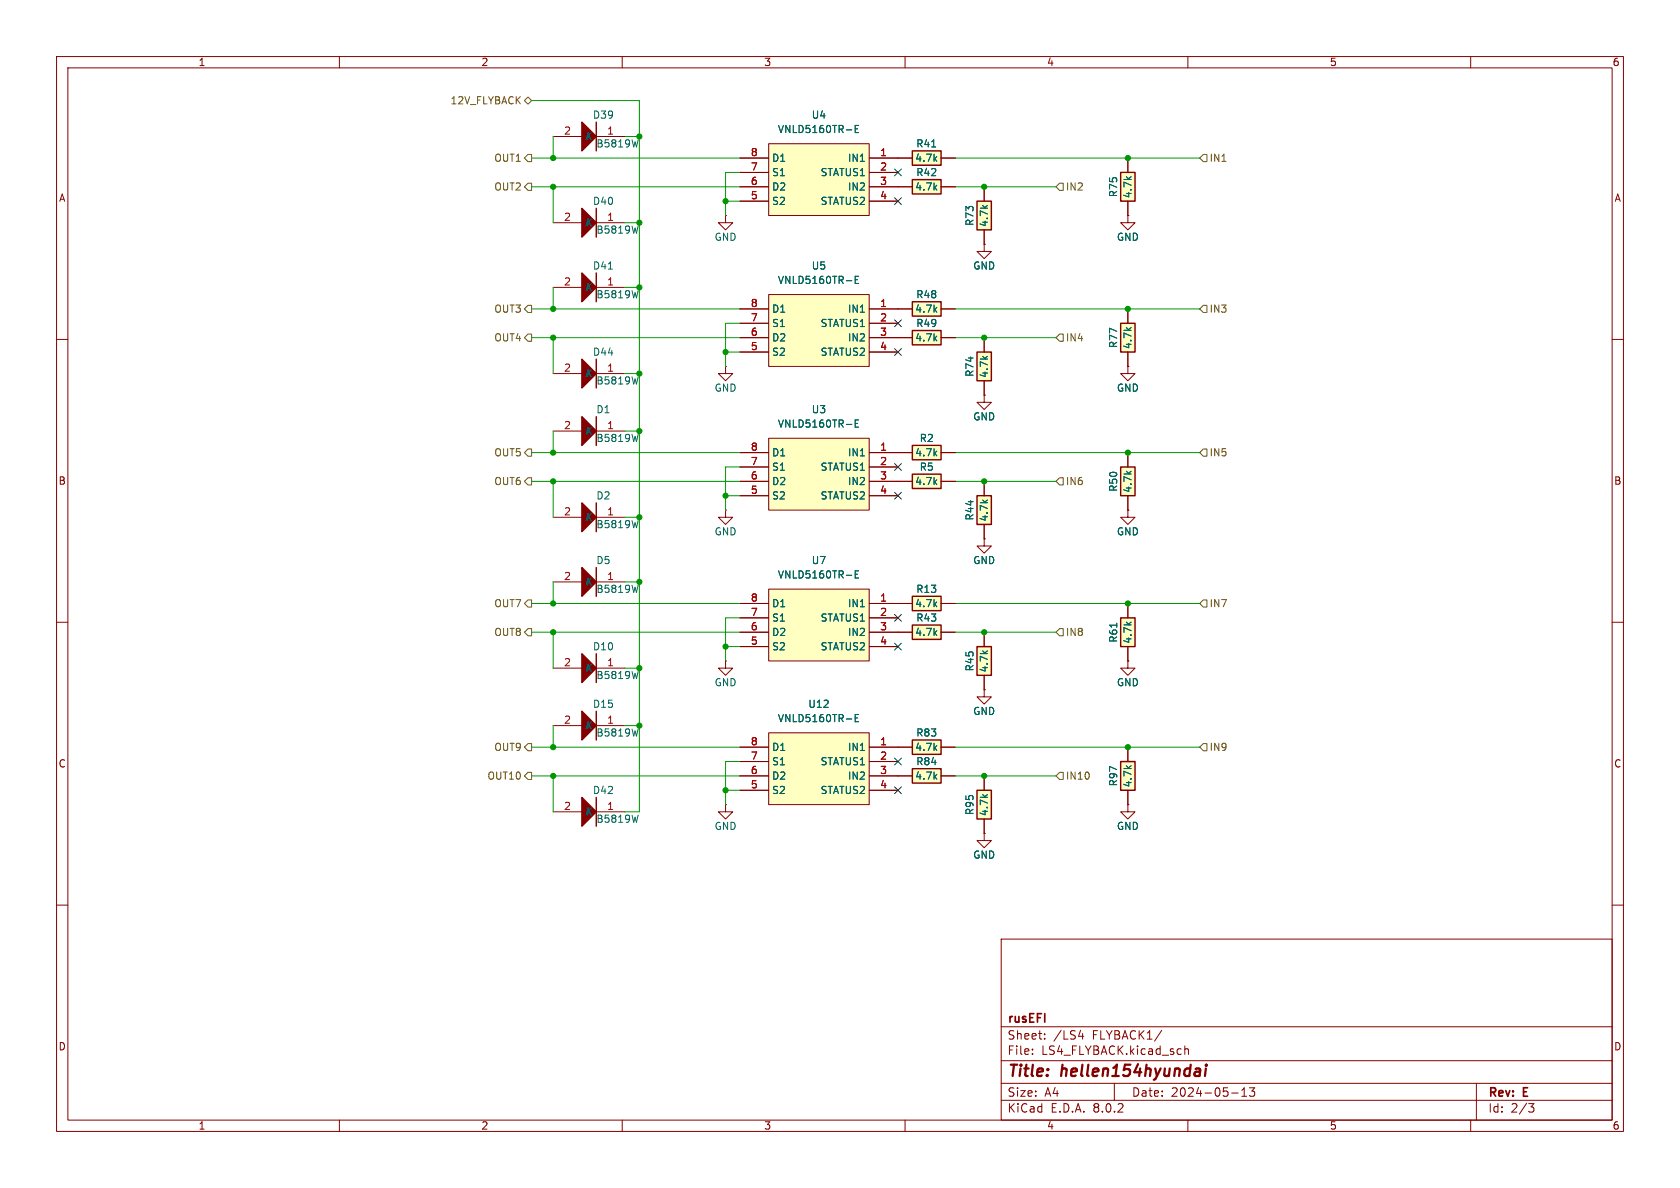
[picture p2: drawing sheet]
<svg xmlns="http://www.w3.org/2000/svg" width="297mm" height="210mm" viewBox="0 0 297 210" stroke-linecap="round" stroke-linejoin="round" font-family="sans-serif">
<g fill="none" stroke="#840000" stroke-width=".18">
<path d="M10 10h277v190h-277zM12 12h273v186h-273zM60 10v2M110 10v2M160 10v2M210 10v2M260 10v2M10 60h2M285 60h2M10 110h2M285 110h2M10 160h2"/>
<path d="M285 160h2M177 166h108v32h-108zM60 198v2M110 198v2M160 198v2M177 194.5h108M177 191.5h108M177 187.5h108M177 181.5h108M182.5 186.3v.1M182.5 185.5v.1M184.7 183.6v.1"/>
<path d="M184.7 182.8v.1M190.7 183.2h.9M191.4 182.7v1M197 191.5v3M205.4 182.1l-1.3 2M209.5 184.9v1.5M209.5 185.5l.2-.1 .3 .1 .1 .9M210 198v2M217.7 193.2h1.2M219.5 193.8h.9M219.5 192.7l.5-.4v1.5M220.9 192.3h.9l-.5 .6 .4 .1v.7l-.2 .1h-.4l-.2-.1"/>
<path d="M260 198v2M261 191.5v6.5M270.2 195.1h1l-.5 .6 .4 .1 .1 .5-.3 .3h-.4"/>
</g>
<path d="M212.1 189v1.2M212.2 189.4h-.2M213.2 188.9l-.2 1.3M213.3 188.2l-.1 .2M213.3 188.2l-.1 .1v.1M213.3 188.2v.1l-.1 .1" fill="none" stroke="#840000" stroke-width=".4"/>
<path d="M161.3 26.7h5.1v2.5h-5.1z" fill="#ffffc2"/>
<path d="M161.3 26.7h5.1v2.5h-5.1z" fill="none" stroke="#840000" stroke-width=".25"/>
<path d="M158.7 27.9h2.6M166.4 27.9h2.5M174 147.3v1.3h-1.3l1.3 1.3 1.3-1.3h-1.3M174 147.3h.1" fill="none" stroke="#840000" stroke-width=".18"/>
<path d="M164.7 26h.7" fill="none" stroke="#006464" stroke-width=".18"/>
<path d="M198.1 134.6h2.6v5.1h-2.6z" fill="#ffffc2"/>
<path d="M198.1 134.6h2.6v5.1h-2.6z" fill="none" stroke="#840000" stroke-width=".25"/>
<path d="M199.4 132.1v2.5M199.4 139.7v2.5" fill="none" stroke="#840000" stroke-width=".18"/>
<path d="M172.7 139.7h2.6v5.1h-2.6z" fill="#ffffc2"/>
<path d="M105.4 63.5v5.1M172.7 139.7h2.6v5.1h-2.6z" fill="none" stroke="#840000" stroke-width=".25"/>
<path d="M97.8 66h5.1M105.4 66h5.1M174 69.9v1.2h-1.3l1.3 1.3 1.3-1.3h-1.3M174 69.9h.1M128.3 90.2v1.2h-1.3l1.3 1.3 1.2-1.3h-1.2M128.3 90.2h.1M174 137.2v2.5M174 144.8v2.5" fill="none" stroke="#840000" stroke-width=".18"/>
<path d="M102.9 63.5l2.5 2.5-2.5 2.6z" fill="#840000" stroke="#840000" stroke-width=".25"/>
<path d="M112.8 66.6l-.3 1.3" fill="none" stroke="#006464" stroke-width=".18"/>
<path d="M172.7 62.2h2.6v5.1h-2.6z" fill="#ffffc2"/>
<path d="M105.4 73.7v5M172.7 62.2h2.6v5.1h-2.6zM105.4 115.6v5.1" fill="none" stroke="#840000" stroke-width=".25"/>
<path d="M174 59.7v2.5M97.8 76.2h5.1M105.4 76.2h5.1M174 67.3v2.6M97.8 118.1h5.1M105.4 118.1h5.1" fill="none" stroke="#840000" stroke-width=".18"/>
<g fill="#840000" stroke="#840000" stroke-width=".25">
<path d="M102.9 115.6l2.5 2.5-2.5 2.6z"/>
<path d="M102.9 73.7l2.5 2.5-2.5 2.5z"/>
</g>
<path d="M112.8 76.8l-.3 1.2M112.8 118.7l-.3 1.3" fill="none" stroke="#006464" stroke-width=".18"/>
<path d="M135.9 129.5h17.8v12.7h-17.8z" fill="#ffffc2"/>
<path d="M130.8 132.1h5.1M130.8 134.6h5.1M130.8 137.2h5.1M130.8 139.7h5.1M135.9 129.5h17.8v12.7h-17.8zM153.7 132.1h5M153.7 134.6h5M153.7 137.2h5M153.7 139.7h5" fill="none" stroke="#840000" stroke-width=".18"/>
<path d="M151.2 126.9h.4M151.8 126.3h-.6v1.3h.6" fill="none" stroke="#006464" stroke-width=".18"/>
<path d="M135.9 104.1h17.8v12.7h-17.8z" fill="#ffffc2"/>
<path d="M130.8 106.7h5.1M130.8 109.2h5.1M130.8 111.8h5.1M130.8 114.3h5.1M135.9 104.1h17.8v12.7h-17.8zM153.7 106.7h5M153.7 109.2h5M153.7 111.8h5M153.7 114.3h5" fill="none" stroke="#840000" stroke-width=".18"/>
<path d="M151.2 101.5h.4M151.8 100.9h-.6v1.3h.6" fill="none" stroke="#006464" stroke-width=".18"/>
<path d="M172.7 35.6h2.6v5h-2.6z" fill="#ffffc2"/>
<path d="M172.7 35.6h2.6v5h-2.6z" fill="none" stroke="#840000" stroke-width=".25"/>
<path d="M174 33v2.6M174 43.2v1.3h-1.3l1.3 1.2 1.3-1.2h-1.3M174 43.2h.1M174 40.6v2.6M199.4 142.2v1.3h-1.3l1.3 1.3 1.3-1.3h-1.3M199.4 142.2h.1" fill="none" stroke="#840000" stroke-width=".18"/>
<path d="M135.9 25.4h17.8v12.7h-17.8z" fill="#ffffc2"/>
<path d="M130.8 27.9h5.1M130.8 30.5h5.1M130.8 33h5.1M130.8 35.6h5.1M135.9 25.4h17.8v12.7h-17.8zM153.7 27.9h5M153.7 30.5h5M153.7 33h5M153.7 35.6h5" fill="none" stroke="#840000" stroke-width=".18"/>
<path d="M151.2 22.8h.4M151.8 22.2h-.6v1.2h.6" fill="none" stroke="#006464" stroke-width=".18"/>
<path d="M161.3 31.8h5.1v2.5h-5.1z" fill="#ffffc2"/>
<path d="M161.3 31.8h5.1v2.5h-5.1z" fill="none" stroke="#840000" stroke-width=".25"/>
<path d="M158.7 33h2.6M166.4 33h2.5" fill="none" stroke="#840000" stroke-width=".18"/>
<path d="M135.9 52.1h17.8v12.7h-17.8z" fill="#ffffc2"/>
<path d="M130.8 54.6h5.1M130.8 57.2h5.1M130.8 59.7h5.1M135.9 52.1h17.8v12.7h-17.8zM153.7 54.6h5M153.7 57.2h5M153.7 59.7h5M130.8 62.2h5.1M153.7 62.2h5" fill="none" stroke="#840000" stroke-width=".18"/>
<path d="M151.2 49.4h.4M151.8 48.8h-.6v1.3h.6" fill="none" stroke="#006464" stroke-width=".18"/>
<path d="M161.3 58.4h5.1v2.6h-5.1z" fill="#ffffc2"/>
<path d="M161.3 58.4h5.1v2.6h-5.1z" fill="none" stroke="#840000" stroke-width=".25"/>
<path d="M158.7 59.7h2.6M166.4 59.7h2.5" fill="none" stroke="#840000" stroke-width=".18"/>
<path d="M161.3 53.3h5.1v2.6h-5.1z" fill="#ffffc2"/>
<path d="M161.3 53.3h5.1v2.6h-5.1z" fill="none" stroke="#840000" stroke-width=".25"/>
<path d="M158.7 54.6h2.6M166.4 54.6h2.5" fill="none" stroke="#840000" stroke-width=".18"/>
<path d="M161.3 78.7h5.1v2.6h-5.1z" fill="#ffffc2"/>
<path d="M161.3 78.7h5.1v2.6h-5.1z" fill="none" stroke="#840000" stroke-width=".25"/>
<path d="M158.7 80h2.6M166.4 80h2.5" fill="none" stroke="#840000" stroke-width=".18"/>
<path d="M135.9 77.5h17.8v12.7h-17.8z" fill="#ffffc2"/>
<g fill="none" stroke="#840000" stroke-width=".18">
<path d="M128.3 38.1v1.3h-1.3l1.3 1.2 1.2-1.2h-1.2M128.3 38.1h.1M128.3 64.8v1.2h-1.3l1.3 1.3 1.2-1.3h-1.2M128.3 64.8h.1M135.9 77.5h17.8v12.7h-17.8zM97.8 91.4h5.1M105.4 91.4h5.1M130.8 80h5.1M130.8 82.6h5.1M130.8 85.1h5.1M130.8 87.6h5.1M153.7 80h5"/>
<path d="M153.7 82.6h5M153.7 85.1h5M153.7 87.6h5M97.8 102.9h5.1M105.4 102.9h5.1M97.8 143.5h5.1M105.4 143.5h5.1M128.3 142.2v1.3h-1.3l1.3 1.3 1.2-1.3h-1.2M128.3 142.2h.1"/>
</g>
<path d="M151.2 74.8h.4M151.8 74.2h-.6v1.3h.6M112.8 92l-.3 1.3M112.8 103.4l-.3 1.3M112.8 144.1l-.3 1.3" fill="none" stroke="#006464" stroke-width=".18"/>
<path d="M105.4 88.9v5.1M105.4 100.3v5.1M105.4 141v5.1" fill="none" stroke="#840000" stroke-width=".25"/>
<g fill="#840000" stroke="#840000" stroke-width=".25">
<path d="M102.9 88.9l2.5 2.5-2.5 2.6z"/>
<path d="M102.9 141l2.5 2.5-2.5 2.6z"/>
<path d="M102.9 100.3l2.5 2.6-2.5 2.5z"/>
</g>
<path d="M198.1 57.2h2.6v5h-2.6z" fill="#ffffc2"/>
<path d="M198.1 57.2h2.6v5h-2.6z" fill="none" stroke="#840000" stroke-width=".25"/>
<path d="M199.4 54.6v2.6M199.4 62.2v2.6" fill="none" stroke="#840000" stroke-width=".18"/>
<path d="M198.1 82.6h2.6v5h-2.6z" fill="#ffffc2"/>
<path d="M198.1 82.6h2.6v5h-2.6z" fill="none" stroke="#840000" stroke-width=".25"/>
<path d="M174 95.3v1.2h-1.3l1.3 1.3 1.3-1.3h-1.3M174 95.3h.1M199.4 90.2v1.2h-1.3l1.3 1.3 1.3-1.3h-1.3M199.4 90.2h.1M199.4 80v2.6M199.4 87.6v2.6" fill="none" stroke="#840000" stroke-width=".18"/>
<path d="M172.7 87.6h2.6v5.1h-2.6z" fill="#ffffc2"/>
<path d="M172.7 87.6h2.6v5.1h-2.6z" fill="none" stroke="#840000" stroke-width=".25"/>
<path d="M199.4 64.8v1.2h-1.3l1.3 1.3 1.3-1.3h-1.3M199.4 64.8h.1M174 85.1v2.5M174 92.7v2.6" fill="none" stroke="#840000" stroke-width=".18"/>
<path d="M198.1 109.2h2.6v5.1h-2.6z" fill="#ffffc2"/>
<path d="M105.4 21.6v5.1M105.4 36.8v5.1M198.1 109.2h2.6v5.1h-2.6zM105.4 125.7v5.1" fill="none" stroke="#840000" stroke-width=".25"/>
<path d="M97.8 24.1h5.1M97.8 39.4h5.1M105.4 24.1h5.1M105.4 39.4h5.1M128.3 116.8v1.3h-1.3l1.3 1.3 1.2-1.3h-1.2M128.3 116.8h.1M199.4 116.8v1.3h-1.3l1.3 1.3 1.3-1.3h-1.3M199.4 116.8h.1M199.4 106.7v2.5M199.4 114.3v2.5M97.8 128.3h5.1M105.4 128.3h5.1" fill="none" stroke="#840000" stroke-width=".18"/>
<path d="M112.8 24.7l-.3 1.3M112.8 39.9l-.3 1.3M197.4 110.2v.7M112.8 128.8l-.3 1.3" fill="none" stroke="#006464" stroke-width=".18"/>
<g fill="#840000" stroke="#840000" stroke-width=".25">
<path d="M102.9 21.6l2.5 2.5-2.5 2.6z"/>
<path d="M102.9 125.7l2.5 2.6-2.5 2.5z"/>
<path d="M102.9 36.8l2.5 2.6-2.5 2.5z"/>
</g>
<path d="M198.1 30.5h2.6v5.1h-2.6z" fill="#ffffc2"/>
<path d="M198.1 30.5h2.6v5.1h-2.6z" fill="none" stroke="#840000" stroke-width=".25"/>
<path d="M199.4 27.9v2.6M199.4 35.6v2.5" fill="none" stroke="#840000" stroke-width=".18"/>
<path d="M161.3 110.5h5.1v2.5h-5.1z" fill="#ffffc2"/>
<path d="M161.3 110.5h5.1v2.5h-5.1z" fill="none" stroke="#840000" stroke-width=".25"/>
<path d="M158.7 111.8h2.6M166.4 111.8h2.5" fill="none" stroke="#840000" stroke-width=".18"/>
<path d="M161.3 105.4h5.1v2.6h-5.1z" fill="#ffffc2"/>
<path d="M161.3 105.4h5.1v2.6h-5.1z" fill="none" stroke="#840000" stroke-width=".25"/>
<path d="M199.4 38.1v1.3h-1.3l1.3 1.2 1.3-1.2h-1.3M199.4 38.1h.1M158.7 106.7h2.6M166.4 106.7h2.5" fill="none" stroke="#840000" stroke-width=".18"/>
<path d="M161.3 83.8h5.1v2.6h-5.1z" fill="#ffffc2"/>
<path d="M161.3 83.8h5.1v2.6h-5.1z" fill="none" stroke="#840000" stroke-width=".25"/>
<path d="M158.7 85.1h2.6M166.4 85.1h2.5" fill="none" stroke="#840000" stroke-width=".18"/>
<path d="M161.3 130.8h5.1v2.6h-5.1z" fill="#ffffc2"/>
<path d="M105.4 48.3v5M161.3 130.8h5.1v2.6h-5.1z" fill="none" stroke="#840000" stroke-width=".25"/>
<path d="M97.8 50.8h5.1M105.4 50.8h5.1M158.7 132.1h2.6M166.4 132.1h2.5" fill="none" stroke="#840000" stroke-width=".18"/>
<path d="M102.9 48.3l2.5 2.5-2.5 2.5z" fill="#840000" stroke="#840000" stroke-width=".25"/>
<path d="M107.6 47.6h.7M112.8 51.4l-.3 1.2" fill="none" stroke="#006464" stroke-width=".18"/>
<path d="M161.3 135.9h5.1v2.5h-5.1z" fill="#ffffc2"/>
<path d="M161.3 135.9h5.1v2.5h-5.1z" fill="none" stroke="#840000" stroke-width=".25"/>
<path d="M158.7 137.2h2.6M166.4 137.2h2.5M174 121.9v1.3h-1.3l1.3 1.3 1.3-1.3h-1.3M174 121.9h.1" fill="none" stroke="#840000" stroke-width=".18"/>
<path d="M172.7 114.3h2.6v5.1h-2.6z" fill="#ffffc2"/>
<path d="M172.7 114.3h2.6v5.1h-2.6z" fill="none" stroke="#840000" stroke-width=".25"/>
<g fill="none" stroke="#840000" stroke-width=".18">
<path d="M130.8 27.9h5.1M130.8 30.5h5.1M130.8 33h5.1M130.8 35.6h5.1M153.7 27.9h7.6M153.7 30.5h5M153.7 33h7.6M153.7 35.6h5M166.4 27.9h2.5M166.4 33h2.5M174 33v2.6M199.4 38.1h.1"/>
<path d="M199.4 27.9v2.6M199.4 35.6v2.5M130.8 54.6h5.1M130.8 57.2h5.1M130.8 59.7h5.1M153.7 54.6h7.6M153.7 57.2h5M153.7 59.7h7.6M166.4 54.6h2.5M166.4 59.7h2.5M174 43.2h.1M174 40.6v2.6"/>
<path d="M174 59.7v2.5M199.4 54.6v2.6M130.8 62.2h5.1M153.7 62.2h5M174 69.9h.1M174 67.3v2.6M199.4 64.8h.1M199.4 62.2v2.6M130.8 85.1h5.1M130.8 80h5.1M130.8 82.6h5.1M130.8 87.6h5.1"/>
<path d="M153.7 85.1h7.6M153.7 80h7.6M153.7 82.6h5M153.7 87.6h5M166.4 85.1h2.5M166.4 80h2.5M174 95.3h.1M174 85.1v2.5M174 92.7v2.6M199.4 90.2h.1M199.4 80v2.6M199.4 87.6v2.6"/>
<path d="M130.8 106.7h5.1M130.8 111.8h5.1M130.8 109.2h5.1M130.8 114.3h5.1M153.7 106.7h7.6M153.7 111.8h7.6M153.7 109.2h5M153.7 114.3h5M166.4 106.7h2.5M166.4 111.8h2.5M174 111.8v2.5M174 119.4v2.5"/>
<path d="M199.4 116.8h.1M199.4 106.7v2.5M199.4 114.3v2.5M130.8 132.1h5.1M130.8 137.2h5.1M130.8 134.6h5.1M130.8 139.7h5.1M153.7 132.1h7.6M153.7 137.2h7.6M153.7 134.6h5M153.7 139.7h5M166.4 132.1h2.5"/>
<path d="M166.4 137.2h2.5M174 121.9h.1M174 137.2v2.5M199.4 132.1v2.5M199.4 139.7v2.5M174 147.3h.1M174 144.8v2.5M199.4 142.2h.1"/>
</g>
<g fill="none" stroke="#725600" stroke-width=".18">
<path d="M92.7 17.8l.6-.7 .7 .7-.7 .6zM93.3 27.3h.7v1.3h-.7l-.6-.7zM93.3 32.4h.7v1.3h-.7l-.6-.7zM186.7 33l.6-.6h.7v1.3h-.7zM212.7 27.3h.7v1.3h-.7l-.6-.7zM93.3 54h.7v1.2h-.7l-.6-.6zM93.3 59.1h.7v1.2h-.7l-.6-.6zM186.7 59.7l.6-.6h.7v1.2h-.7zM212.7 54h.7v1.2h-.7l-.6-.6zM93.3 79.4h.7v1.2h-.7l-.6-.6zM212.7 79.4h.7v1.2h-.7l-.6-.6zM93.3 84.5h.7v1.2h-.7l-.6-.6z"/>
<path d="M187.3 84.5h.7v1.2h-.7l-.6-.6zM93.3 106h.7v1.3h-.7l-.6-.6zM93.3 111.1h.7v1.3h-.7l-.6-.6zM187.3 111.1h.7v1.3h-.7l-.6-.6zM212.7 106h.7v1.3h-.7l-.6-.6zM93.3 131.4h.7v1.3h-.7l-.6-.6zM93.3 136.5h.7v1.3h-.7l-.6-.6zM186.7 137.2l.6-.7h.7v1.3h-.7zM212.7 131.4h.7v1.3h-.7l-.6-.6z"/>
</g>
<g fill="none" stroke="#009600" stroke-width=".18">
<path d="M94 17.8h19v125.7h-2.5M94 27.9h36.8M94 33h36.8M97.8 24.1v3.8M97.8 33v6.4M110.5 39.4h2.5M110.5 24.1h2.5M128.3 35.6h2.5M130.8 30.5h-2.5v7.6M168.9 27.9h43.2M168.9 33h17.8M94 54.6h36.8"/>
<path d="M94 59.7h36.8M97.8 50.8v3.8M97.8 59.7v6.3M110.5 50.8h2.5M130.8 57.2h-2.5v7.6M168.9 54.6h43.2M168.9 59.7h17.8M97.8 76.2v3.8M110.5 66h2.5M110.5 76.2h2.5M128.3 62.2h2.5M94 80h36.8"/>
<path d="M94 85.1h36.8M97.8 85.1v6.3M110.5 91.4h2.5M128.3 87.6h2.5M130.8 82.6h-2.5v7.6M168.9 80h43.2M168.9 85.1h17.8M94 111.8h36.8M94 106.7h36.8M97.8 102.9v3.8M97.8 111.8v6.3M110.5 102.9h2.5"/>
<path d="M110.5 118.1h2.5M128.3 114.3h2.5M130.8 109.2h-2.5v7.6M168.9 111.8h17.8M168.9 106.7h43.2M94 137.2h36.8M94 132.1h36.8M97.8 128.3v3.8M97.8 137.2v6.3M110.5 128.3h2.5M128.3 139.7h2.5M130.8 134.6h-2.5v7.6"/>
<path d="M168.9 137.2h17.8M168.9 132.1h43.2"/>
</g>
<g fill="none" stroke="#000084" stroke-width=".18">
<path d="M158.1 29.9l1.3 1.2M158.1 35l1.3 1.2M159.4 29.9l-1.3 1.2M159.4 35l-1.3 1.2M158.1 56.5l1.3 1.3M159.4 56.5l-1.3 1.3M158.1 61.6l1.3 1.2M159.4 61.6l-1.3 1.2M158.1 81.9l1.3 1.3M158.1 87l1.3 1.2M159.4 81.9l-1.3 1.3M159.4 87l-1.3 1.2"/>
<path d="M158.1 108.6l1.3 1.2M158.1 113.7l1.3 1.2M159.4 108.6l-1.3 1.2M159.4 113.7l-1.3 1.2M158.1 139.1l1.3 1.2M158.1 134l1.3 1.2M159.4 139.1l-1.3 1.2M159.4 134l-1.3 1.2"/>
</g>
<path d="M151.2 22.8h.4M151.8 22.2h-.6v1.2h.6M164.7 26h.7M151.2 49.4h.4M151.8 48.8h-.6v1.3h.6M151.2 74.8h.4M151.8 74.2h-.6v1.3h.6M151.2 101.5h.4M151.8 100.9h-.6v1.3h.6M197.4 110.2v.7M151.2 126.9h.4M151.8 126.3h-.6v1.3h.6" fill="none" stroke="#006464" stroke-width=".18"/>
<g fill="#009600" stroke="#009600" stroke-width=".18">
<circle cx="174" cy="111.8" r=".46"/>
<circle cx="199.4" cy="132.1" r=".46"/>
<circle cx="199.4" cy="106.7" r=".46"/>
<circle cx="174" cy="137.2" r=".46"/>
<circle cx="128.3" cy="35.6" r=".46"/>
<circle cx="97.8" cy="137.2" r=".46"/>
<circle cx="97.8" cy="132.1" r=".46"/>
<circle cx="97.8" cy="106.7" r=".46"/>
<circle cx="97.8" cy="111.8" r=".46"/>
<circle cx="128.3" cy="139.7" r=".46"/>
<circle cx="113" cy="128.3" r=".46"/>
<circle cx="113" cy="118.1" r=".46"/>
<circle cx="128.3" cy="114.3" r=".46"/>
<circle cx="113" cy="50.8" r=".46"/>
<circle cx="97.8" cy="54.6" r=".46"/>
<circle cx="113" cy="24.1" r=".46"/>
<circle cx="97.8" cy="27.9" r=".46"/>
<circle cx="97.8" cy="33" r=".46"/>
<circle cx="113" cy="39.4" r=".46"/>
<circle cx="113" cy="102.9" r=".46"/>
<circle cx="113" cy="76.2" r=".46"/>
<circle cx="97.8" cy="59.7" r=".46"/>
<circle cx="97.8" cy="80" r=".46"/>
<circle cx="97.8" cy="85.1" r=".46"/>
<circle cx="113" cy="91.4" r=".46"/>
<circle cx="113" cy="66" r=".46"/>
<circle cx="128.3" cy="87.6" r=".46"/>
<circle cx="128.3" cy="62.2" r=".46"/>
<circle cx="174" cy="33" r=".46"/>
<circle cx="199.4" cy="80" r=".46"/>
<circle cx="174" cy="59.7" r=".46"/>
<circle cx="199.4" cy="27.9" r=".46"/>
<circle cx="174" cy="85.1" r=".46"/>
<circle cx="199.4" cy="54.6" r=".46"/>
</g>
<g font-size="2.8" fill="#840000">
<text x="178" y="190.9">Title:</text>
<text x="187.7" y="190.9">hellen154hyundai</text>
</g>
<g font-size="2.1" fill="#840000">
<text x="178" y="184">Sheet:</text>
<text x="178" y="181.2">rusEFI</text>
<text x="186.2" y="184">/LS4</text>
<text x="193.2" y="184">FLYBACK1/</text>
<text x="178" y="186.7">File:</text>
<text x="184.1" y="186.7">LS4_FLYBACK.kicad_sch</text>
<text x="178" y="196.9">KiCad</text>
<text x="178" y="194.1">Size:</text>
<text x="184.7" y="194.1">A4</text>
<text x="185.7" y="196.9">E.D.A.</text>
<text x="193.3" y="196.9">8.0.2</text>
<text x="200" y="194.1">Date:</text>
<text x="207" y="194.1">2024-05-13</text>
<text x="263" y="194.3">Rev:</text>
<text x="263" y="196.9">Id:</text>
<text x="267.1" y="196.9">2/3</text>
<text x="269.4" y="194.3">E</text>
</g>
<g font-size="1.8" fill="#840000">
<text x="35" y="11.9">1</text>
<text x="85" y="11.9">2</text>
<text x="135" y="11.9">3</text>
<text x="185" y="11.9">4</text>
<text x="235" y="11.9">5</text>
<text x="285" y="11.9">6</text>
<text x="10.3" y="35.9">A</text>
<text x="285.3" y="35.9">A</text>
<text x="10.3" y="85.9">B</text>
<text x="285.3" y="85.9">B</text>
<text x="10.3" y="135.9">C</text>
<text x="285.3" y="135.9">C</text>
<text x="10.3" y="185.9">D</text>
<text x="285.3" y="185.9">D</text>
<text x="35" y="199.9">1</text>
<text x="85" y="199.9">2</text>
<text x="135" y="199.9">3</text>
<text x="185" y="199.9">4</text>
<text x="235" y="199.9">5</text>
<text x="285" y="199.9">6</text>
</g>
<g font-size="1.8" fill="#725600">
<text x="79.5" y="18.6">12V_FLYBACK</text>
<text x="87.3" y="28.8">OUT1</text>
<text x="213.7" y="28.8">IN1</text>
<text x="87.3" y="33.9">OUT2</text>
<text x="188.3" y="33.9">IN2</text>
<text x="87.3" y="55.5">OUT3</text>
<text x="213.7" y="55.5">IN3</text>
<text x="87.3" y="60.6">OUT4</text>
<text x="188.3" y="60.6">IN4</text>
<text x="87.3" y="80.9">OUT5</text>
<text x="213.7" y="80.9">IN5</text>
<text x="87.3" y="86">OUT6</text>
<text x="188.3" y="86">IN6</text>
<text x="87.3" y="107.5">OUT7</text>
<text x="213.7" y="107.5">IN7</text>
<text x="87.3" y="112.6">OUT8</text>
<text x="188.3" y="112.6">IN8</text>
<text x="87.3" y="132.9">OUT9</text>
<text x="213.7" y="132.9">IN9</text>
<text x="86.1" y="138">OUT10</text>
<text x="188.3" y="138">IN10</text>
</g>
<g font-size="1.8" fill="#a90000">
<text x="99.6" y="23.9">2</text>
<text x="107.2" y="23.9">1</text>
<text x="132.6" y="27.7">8</text>
<text x="155.5" y="27.7">1</text>
<text x="132.6" y="35.3">5</text>
<text x="132.6" y="32.8">6</text>
<text x="132.6" y="30.2">7</text>
<text x="155.5" y="30.2">2</text>
<text x="155.5" y="32.8">3</text>
<text x="155.5" y="35.3">4</text>
<text x="99.6" y="39.1">2</text>
<text x="107.2" y="39.1">1</text>
<text x="99.6" y="50.5">2</text>
<text x="107.2" y="50.5">1</text>
<text x="132.6" y="59.4">6</text>
<text x="132.6" y="56.9">7</text>
<text x="132.6" y="54.4">8</text>
<text x="155.5" y="54.4">1</text>
<text x="155.5" y="56.9">2</text>
<text x="155.5" y="59.4">3</text>
<text x="99.6" y="65.8">2</text>
<text x="107.2" y="65.8">1</text>
<text x="132.6" y="62">5</text>
<text x="155.5" y="62">4</text>
<text x="99.6" y="75.9">2</text>
<text x="107.2" y="75.9">1</text>
<text x="132.6" y="82.3">7</text>
<text x="132.6" y="79.8">8</text>
<text x="155.5" y="79.8">1</text>
<text x="155.5" y="82.3">2</text>
<text x="132.6" y="87.4">5</text>
<text x="132.6" y="84.8">6</text>
<text x="155.5" y="84.8">3</text>
<text x="155.5" y="87.4">4</text>
<text x="99.6" y="91.2">2</text>
<text x="107.2" y="91.2">1</text>
<text x="99.6" y="102.6">2</text>
<text x="107.2" y="102.6">1</text>
<text x="132.6" y="106.4">8</text>
<text x="155.5" y="106.4">1</text>
<text x="132.6" y="111.5">6</text>
<text x="132.6" y="109">7</text>
<text x="155.5" y="109">2</text>
<text x="155.5" y="111.5">3</text>
<text x="99.6" y="117.9">2</text>
<text x="107.2" y="117.9">1</text>
<text x="132.6" y="114">5</text>
<text x="155.5" y="114">4</text>
<text x="99.6" y="128">2</text>
<text x="107.2" y="128">1</text>
<text x="132.6" y="131.8">8</text>
<text x="155.5" y="131.8">1</text>
<text x="132.6" y="136.9">6</text>
<text x="132.6" y="134.4">7</text>
<text x="155.5" y="134.4">2</text>
<text x="155.5" y="136.9">3</text>
<text x="99.6" y="143.3">2</text>
<text x="107.2" y="143.3">1</text>
<text x="132.6" y="139.4">5</text>
<text x="155.5" y="139.4">4</text>
</g>
<g font-size="1.8" fill="#006464">
<text x="104.7" y="21.2">D39</text>
<text x="137.4" y="23.7">VNLD5160TR-E</text>
<text x="143.4" y="21.2">U4</text>
<text x="103.4" y="25">K</text>
<text x="105.3" y="26.3">B5819W</text>
<text x="136.4" y="28.8">D1</text>
<text x="149.8" y="28.8">IN1</text>
<text x="161.7" y="28.8">4.7k</text>
<text x="161.9" y="26.3">R41</text>
<text x="136.4" y="33.9">D2</text>
<text x="136.4" y="31.3">S1</text>
<text x="145" y="31.3">STATUS1</text>
<text x="149.8" y="33.9">IN2</text>
<text x="161.7" y="33.9">4.7k</text>
<text x="161.9" y="31.3">R42</text>
<text x="197.7" y="35" transform="rotate(-90 197.7 35)">R75</text>
<text x="200.3" y="35.1" transform="rotate(-90 200.3 35.1)">4.7k</text>
<text x="103.4" y="40.2">K</text>
<text x="104.7" y="36.4">D40</text>
<text x="105.3" y="41.5">B5819W</text>
<text x="136.4" y="36.4">S2</text>
<text x="145" y="36.4">STATUS2</text>
<text x="172.3" y="40" transform="rotate(-90 172.3 40)">R73</text>
<text x="174.9" y="40.2" transform="rotate(-90 174.9 40.2)">4.7k</text>
<text x="104.7" y="47.9">D41</text>
<text x="126.2" y="42.8">GND</text>
<text x="143.4" y="47.9">U5</text>
<text x="172" y="47.9">GND</text>
<text x="197.4" y="42.8">GND</text>
<text x="103.4" y="51.7">K</text>
<text x="105.3" y="52.9">B5819W</text>
<text x="137.4" y="50.4">VNLD5160TR-E</text>
<text x="161.9" y="52.9">R48</text>
<text x="136.4" y="58">S1</text>
<text x="136.4" y="55.5">D1</text>
<text x="145" y="58">STATUS1</text>
<text x="149.8" y="55.5">IN1</text>
<text x="161.7" y="55.5">4.7k</text>
<text x="161.9" y="58">R49</text>
<text x="104.7" y="63.1">D44</text>
<text x="136.4" y="63.1">S2</text>
<text x="136.4" y="60.6">D2</text>
<text x="145" y="63.1">STATUS2</text>
<text x="149.8" y="60.6">IN2</text>
<text x="161.7" y="60.6">4.7k</text>
<text x="197.7" y="61.6" transform="rotate(-90 197.7 61.6)">R77</text>
<text x="200.3" y="61.8" transform="rotate(-90 200.3 61.8)">4.7k</text>
<text x="103.4" y="66.9">K</text>
<text x="105.3" y="68.2">B5819W</text>
<text x="126.2" y="69.4">GND</text>
<text x="172.3" y="66.7" transform="rotate(-90 172.3 66.7)">R74</text>
<text x="174.9" y="66.9" transform="rotate(-90 174.9 66.9)">4.7k</text>
<text x="197.4" y="69.4">GND</text>
<text x="103.4" y="77.1">K</text>
<text x="105.3" y="73.3">D1</text>
<text x="137.4" y="75.8">VNLD5160TR-E</text>
<text x="143.4" y="73.3">U3</text>
<text x="172" y="74.5">GND</text>
<text x="105.3" y="78.3">B5819W</text>
<text x="136.4" y="83.4">S1</text>
<text x="136.4" y="80.9">D1</text>
<text x="145" y="83.4">STATUS1</text>
<text x="149.8" y="80.9">IN1</text>
<text x="161.7" y="80.9">4.7k</text>
<text x="162.5" y="78.3">R2</text>
<text x="162.5" y="83.4">R5</text>
<text x="105.3" y="88.5">D2</text>
<text x="136.4" y="88.5">S2</text>
<text x="136.4" y="86">D2</text>
<text x="145" y="88.5">STATUS2</text>
<text x="149.8" y="86">IN2</text>
<text x="161.7" y="86">4.7k</text>
<text x="197.7" y="87" transform="rotate(-90 197.7 87)">R50</text>
<text x="200.3" y="87.2" transform="rotate(-90 200.3 87.2)">4.7k</text>
<text x="103.4" y="92.3">K</text>
<text x="105.3" y="93.6">B5819W</text>
<text x="126.2" y="94.8">GND</text>
<text x="172.3" y="92.1" transform="rotate(-90 172.3 92.1)">R44</text>
<text x="174.9" y="92.3" transform="rotate(-90 174.9 92.3)">4.7k</text>
<text x="197.4" y="94.8">GND</text>
<text x="105.3" y="99.9">D5</text>
<text x="143.4" y="99.9">U7</text>
<text x="172" y="99.9">GND</text>
<text x="103.4" y="103.7">K</text>
<text x="105.3" y="105">B5819W</text>
<text x="136.4" y="107.5">D1</text>
<text x="137.4" y="102.5">VNLD5160TR-E</text>
<text x="149.8" y="107.5">IN1</text>
<text x="161.7" y="107.5">4.7k</text>
<text x="161.9" y="105">R13</text>
<text x="136.4" y="112.6">D2</text>
<text x="136.4" y="110.1">S1</text>
<text x="145" y="110.1">STATUS1</text>
<text x="149.8" y="112.6">IN2</text>
<text x="161.7" y="112.6">4.7k</text>
<text x="161.9" y="110.1">R43</text>
<text x="197.7" y="113.7" transform="rotate(-90 197.7 113.7)">R61</text>
<text x="200.3" y="113.9" transform="rotate(-90 200.3 113.9)">4.7k</text>
<text x="103.4" y="119">K</text>
<text x="104.7" y="115.2">D10</text>
<text x="136.4" y="115.2">S2</text>
<text x="145" y="115.2">STATUS2</text>
<text x="172.3" y="118.8" transform="rotate(-90 172.3 118.8)">R45</text>
<text x="174.9" y="119" transform="rotate(-90 174.9 119)">4.7k</text>
<text x="104.7" y="125.3">D15</text>
<text x="105.3" y="120.2">B5819W</text>
<text x="126.2" y="121.5">GND</text>
<text x="142.8" y="125.3">U12</text>
<text x="197.4" y="121.5">GND</text>
<text x="103.4" y="129.1">K</text>
<text x="105.3" y="130.4">B5819W</text>
<text x="137.4" y="127.9">VNLD5160TR-E</text>
<text x="161.9" y="130.4">R83</text>
<text x="172" y="126.6">GND</text>
<text x="136.4" y="135.5">S1</text>
<text x="136.4" y="132.9">D1</text>
<text x="145" y="135.5">STATUS1</text>
<text x="149.8" y="132.9">IN1</text>
<text x="161.7" y="132.9">4.7k</text>
<text x="161.9" y="135.5">R84</text>
<text x="104.7" y="140.6">D42</text>
<text x="136.4" y="140.6">S2</text>
<text x="136.4" y="138">D2</text>
<text x="145" y="140.6">STATUS2</text>
<text x="149.8" y="138">IN2</text>
<text x="161.7" y="138">4.7k</text>
<text x="197.7" y="139.1" transform="rotate(-90 197.7 139.1)">R97</text>
<text x="200.3" y="139.3" transform="rotate(-90 200.3 139.3)">4.7k</text>
<text x="103.4" y="144.4">K</text>
<text x="105.3" y="145.6">B5819W</text>
<text x="126.2" y="146.9">GND</text>
<text x="172.3" y="144.2" transform="rotate(-90 172.3 144.2)">R95</text>
<text x="174.9" y="144.4" transform="rotate(-90 174.9 144.4)">4.7k</text>
<text x="197.4" y="146.9">GND</text>
<text x="172" y="152">GND</text>
</g>
</svg>
